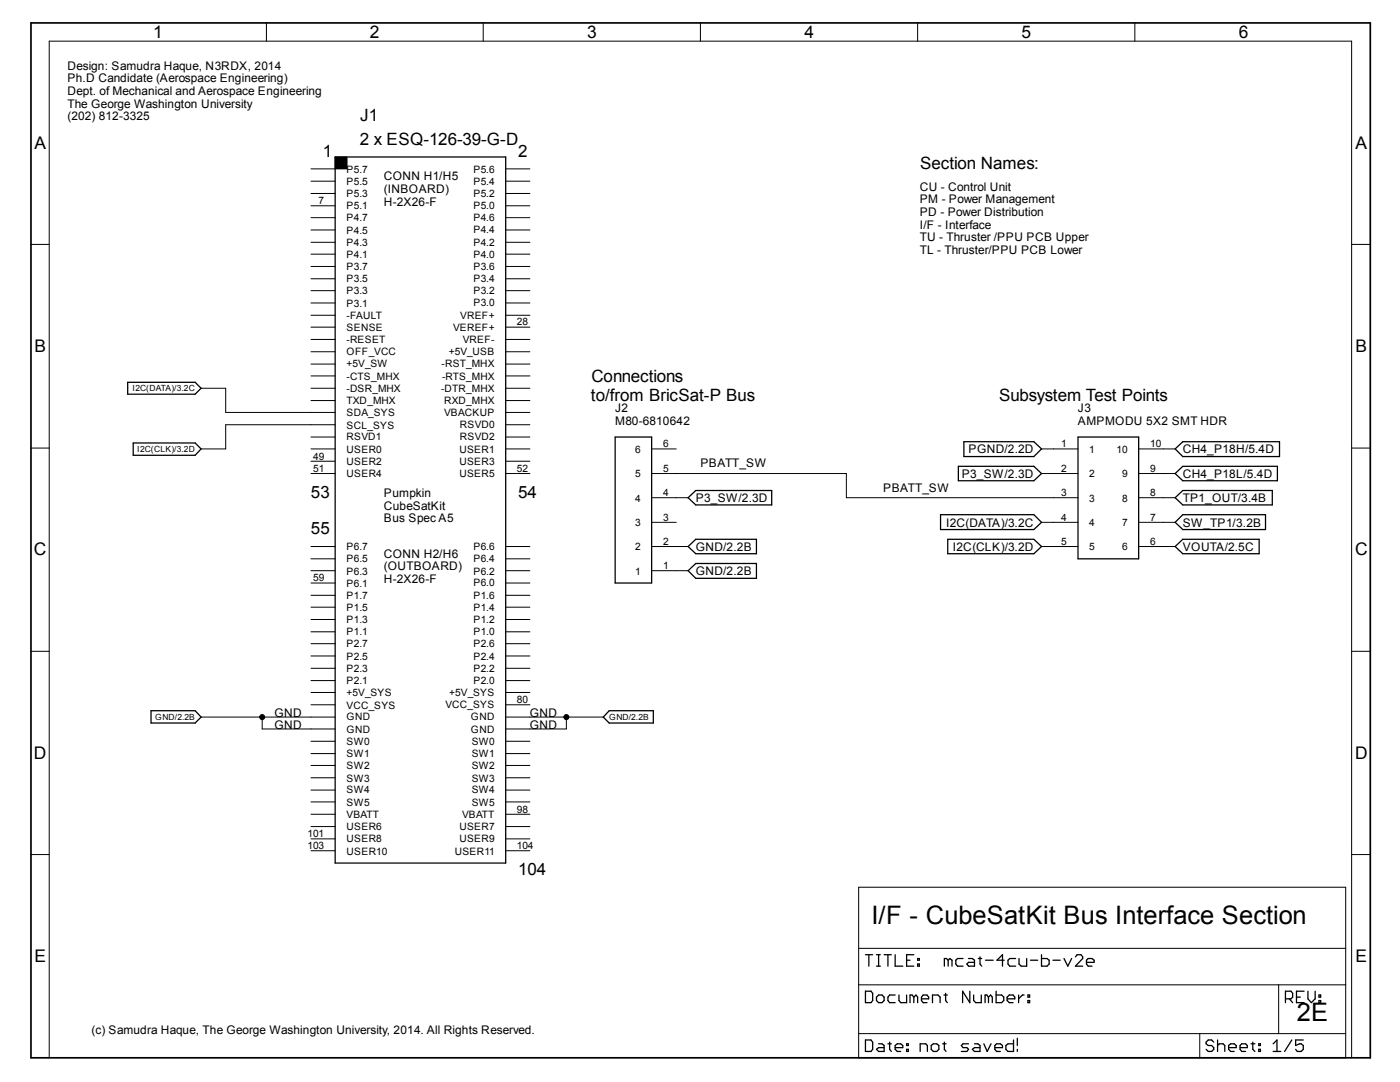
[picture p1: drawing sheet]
<svg xmlns="http://www.w3.org/2000/svg" width="279mm" height="216mm" viewBox="0 0 279 216" stroke-linecap="round" stroke-linejoin="round" font-family="sans-serif">
<g fill="none" stroke="#000" stroke-width=".25">
<path d="M66.9 31.3h34v140.9h-34zM25.5 76.3h13.4l1.2 1.2-1.2 1.2h-13.4zM26.6 88.4h12.3l1.2 1.2-1.2 1.2h-12.3zM122.8 87.2h7.2v29.1h-7.2zM137.3 99.3l1.6-1.4h15.1v2.9h-15.1zM191.3 93h15l1.6 1.5-1.6 1.4h-15zM192.4 88.1h13.9l1.6 1.5-1.6 1.5h-13.9zM215.1 87.2h12.1v24.3h-12.1zM234.5 99.3l1.6-1.4h17.8v2.9h-17.8zM234.5 94.5l1.6-1.5h18.8v2.9h-18.8zM234.5 89.6l1.6-1.5h19.3v3h-19.3zM137.3 109.1l1.6-1.5h12.1v2.9h-12.1z"/>
<path d="M137.3 113.9l1.6-1.5h12.1v3h-12.1zM187.7 102.7h18.6l1.6 1.5-1.6 1.5h-18.6zM189.1 107.6h17.2l1.6 1.5-1.6 1.4h-17.2zM234.5 109.1l1.6-1.5h15.2v2.9h-15.2zM234.5 104.2l1.6-1.5h16.5v3h-16.5zM30.1 141.8h8.8l1.2 1.3-1.2 1.2h-8.8zM121.6 141.8h8.8v2.5h-8.8l-1.2-1.2zM172.7 197.8h1.1l.4 .4v1.4l-.4 .5h-1.1zM172.7 190.5h1.5M173.4 190.5v2.3M174.9 190.5h.8M174.9 192.8h.8"/>
<path d="M175.3 198.5h.7l.4 .5v.6l-.4 .5h-.7l-.4-.5v-.6zM175.3 190.5v2.3M176.4 190.5h1.5M177.2 190.5v2.3M178.6 190.5v2.3h1.6M178.6 198.5h-1.1l-.3 .5v.6l.3 .5h1.1M179.4 198.5v1.1l.3 .5h1.2v-1.6M180.9 191.6h.7M182.4 190.5h-1.5v2.3h1.5M182.4 199l-.4-.5h-.4v1.6M182.4 199l.4-.5 .3 .5v1.1M182.4 199v1.1"/>
<path d="M183.1 192.4h.4v.4h-.4zM183.1 191.3h.4v.3h-.4zM183.9 199.3h1.4v-.3l-.3-.5h-.8l-.3 .5v.6l.3 .5h.8M188.4 198.5h.7M188.7 198.2v1.4l.4 .5M189.2 191.6l-.3-.3h-.4v1.5M189.2 191.6v1.2M189.2 191.6l.4-.3 .4 .3v1.2M192.2 191.3h-1.1l-.3 .3v.8l.3 .4h1.1M193.3 191.3h.8l.4 .3v1.2h-1.2l-.3-.4 .3-.4h1.2M193.5 197.8v2.3l-1.4-2.3v2.3M194.3 198.5v1.1l.4 .5h1.1v-1.6"/>
<path d="M195.2 191.3h.7M195.6 190.9v1.5l.3 .4M196.7 191.6h1.5M197.3 199l-.4-.5h-.3v1.6M197.3 199v1.1M197.3 199l.4-.5 .3 .5v1.1M198.8 197.8v2.3h1.1l.4-.5v-.6l-.4-.5h-1.1M200.4 191.6h-1.4l1.1-1.1v2.3M201 199.3h1.5v-.3l-.3-.5h-.8l-.4 .5v.6l.4 .5h.8M202.7 191.3h-1.2l-.3 .3v.8l.3 .4h1.2M203.3 198.5v1.6M203.4 191.3v1.1l.4 .4h1.1v-1.5"/>
<path d="M204.4 198.5h-.4l-.7 .8M205.1 199.6h.4v.5h-.4zM205.1 198.5h.4v.5h-.4zM205.7 191.6h1.4M207.9 190.5v2.3h1.1l.4-.4v-.8l-.4-.3h-1.1M210.1 191.6h1.5M212.3 191.3l.8 1.5 .8-1.5M214.6 190.9l.4-.4h.7l.4 .4v.4l-1.5 1.5h1.5M216.8 192h1.6v-.4l-.5-.3h-.7l-.4 .3v.8l.4 .4h.7M256.5 199.3h1.1l.4-.3v-.8l-.4-.4h-1.1v2.3M257.3 199.3l.7 .8M258.7 199h.8"/>
<path d="M260.3 197.8h-1.6v2.3h1.6M261 197.8v1.5l.7 .8 .8-.8v-1.5M263.2 199.6h.4v.5h-.4zM263.2 198.5h.4v.5h-.4zM172.7 207.5h1.1l.4 .4v1.5l-.4 .4h-1.1zM175.3 208.3h.7l.4 .3v1.2h-1.1l-.4-.4 .4-.4h1.1M177.2 208.3h.7M177.5 207.9v1.5l.4 .4M178.6 209h1.6v-.4l-.5-.3h-.6l-.5 .3v.8l.5 .4h.6M180.9 209.4h.4v.4h-.4zM180.9 208.3h.4v.3h-.4zM183.6 209.8v-1.5h1.1l.4 .3v1.2"/>
<path d="M185.8 208.6l.5-.3h.6l.5 .3v.8l-.5 .4h-.6l-.5-.4zM186.1 200.1v-1.6h1.1l.4 .5v1.1M188.1 208.3h.7M188.5 207.9v1.5l.3 .4M193.3 208.3h-1.1l-.3 .3 .3 .4h.8l.3 .4-.3 .4h-1.1M194.5 208.3h.7l.4 .3v1.2h-1.1l-.4-.4 .4-.4h1.1M196.3 208.3l.7 1.5 .8-1.5M198.5 209h1.6v-.4l-.5-.3h-.7l-.4 .3v.8l.4 .4h.7M202.3 207.5v2.3h-1.1l-.5-.4v-.8l.5-.3h1.1M203 207.2v1.4M203 209.4v.4M242.2 207.9l-.4-.4h-.7l-.4 .4v.4l.4 .3h.7l.4 .4v.4l-.4 .4h-.7l-.4-.4"/>
<path d="M243 208.6l.3-.3h.8l.3 .3v1.2M243 207.5v2.3M245.2 209h1.5v-.4l-.4-.3h-.7l-.4 .3v.8l.4 .4h.7M247.5 209h1.4v-.4l-.3-.3h-.8l-.3 .3v.8l.3 .4h.8M249.7 208.3h.7M250 207.9v1.5l.4 .4M251.2 209.4h.3v.4h-.3zM251.2 208.3h.3v.3h-.3zM254.1 209.8h1.5M254.1 208.3l.7-.8v2.3M257.8 207.5l-1.4 2.3M260.1 207.5h-1.5v1.1l.7-.3h.4l.4 .3v.8l-.4 .4h-.8l-.3-.4"/>
</g>
<g fill="none" stroke="#000" stroke-width=".2">
<path d="M53.2 4.6v3.6M96.4 4.6v3.6M139.8 4.6v3.6M183.1 4.6v3.6M226.5 4.6v3.6M62.1 38.6h4.8M62.1 33.7h4.8M62.1 36.2h4.8M66.9 31.3h2.4v2.4h-2.4zM100.9 38.6h4.8M100.9 33.7h4.8M100.9 36.2h4.8"/>
<path d="M6.2 48.8h3.6M62.1 41.1h4.8M62.1 43.4h4.8M62.1 45.9h4.8M62.1 48.3h4.8M62.1 50.7h4.8M62.1 53.2h4.8M62.1 55.6h4.8M62.1 58h4.8M100.9 41.1h4.8M100.9 43.4h4.8M100.9 45.9h4.8"/>
<path d="M100.9 48.3h4.8M100.9 50.7h4.8M100.9 53.2h4.8M100.9 55.6h4.8M100.9 58h4.8M269.7 48.8h3.8M40.1 77.5h4.9v4.8h21.9M62.1 60.5h4.8M62.1 62.9h4.8M62.1 65.3h4.8M62.1 67.7h4.8M62.1 70.2h4.8"/>
<path d="M62.1 72.6h4.8M62.1 75h4.8M62.1 77.5h4.8M62.1 79.9h4.8M100.9 60.5h4.8M100.9 62.9h4.8M100.9 65.3h4.8M100.9 67.7h4.8M100.9 70.2h4.8M100.9 72.6h4.8M100.9 75h4.8M100.9 77.5h4.8"/>
<path d="M100.9 79.9h4.8M6.2 89.4h3.6M62.1 87.2h4.8M62.1 89.6h4.8M62.1 92h4.8M62.1 94.5h4.8M66.9 84.8h-21.9v4.8h-4.9M100.9 82.3h4.8M100.9 84.8h4.8M100.9 87.2h4.8M100.9 89.6h4.8M100.9 92h4.8"/>
<path d="M100.9 94.5h4.8M130 89.6h5M130 94.5h38.9v4.8h46.2M130 99.3h7.3M207.9 89.6h7.2M207.9 94.5h7.2M227.2 89.6h7.3M227.2 94.5h7.3M227.2 99.3h7.3M269.7 89.4h3.8M62.1 113.9h4.8M62.1 116.3h4.8"/>
<path d="M62.1 118.8h4.8M62.1 109.1h4.8M62.1 111.5h4.8M100.9 113.9h4.8M100.9 116.3h4.8M100.9 118.8h4.8M100.9 109.1h4.8M100.9 111.5h4.8M130 113.9h7.3M130 109.1h7.3M130 104.2h5M207.9 109.1h7.2"/>
<path d="M207.9 104.2h7.2M227.2 109.1h7.3M227.2 104.2h7.3M6.2 130h3.6M62.1 121.2h4.8M62.1 123.6h4.8M62.1 126.1h4.8M62.1 128.4h4.8M62.1 130.9h4.8M62.1 133.3h4.8M62.1 135.8h4.8M62.1 138.2h4.8"/>
<path d="M100.9 121.2h4.8M100.9 123.6h4.8M100.9 126.1h4.8M100.9 128.4h4.8M100.9 130.9h4.8M100.9 133.3h4.8M100.9 135.8h4.8M100.9 138.2h4.8M269.7 130h3.8M40.1 143.1h26.8M52.3 143.1v2.4h14.6M62.1 140.6h4.8"/>
<path d="M62.1 147.9h4.8M62.1 150.4h4.8M62.1 152.7h4.8M62.1 155.2h4.8M62.1 157.6h4.8M100.9 140.6h4.8M100.9 143.1h19.5M100.9 147.9h4.8M100.9 150.4h4.8M100.9 152.7h4.8M100.9 155.2h4.8M100.9 157.6h4.8"/>
<path d="M113 143.1v2.4h-12.1M6.2 170.5h3.6M62.1 160h4.8M62.1 162.5h4.8M62.1 164.9h4.8M62.1 167.4h4.8M62.1 169.8h4.8M100.9 160h4.8M100.9 162.5h4.8M100.9 164.9h4.8M100.9 167.4h4.8M100.9 169.8h4.8"/>
<path d="M171.4 177h97.2v34.1h-97.2zM269.7 170.5h3.8M171.4 196.5h97.2M171.4 189.2h97.2M255.2 196.5v9.7M9.8 211.1v-202.9h259.9v202.9M171.4 206.2h97.2M239.4 206.2v4.9"/>
<circle cx="52.3" cy="143.1" r=".5"/>
<circle cx="113" cy="143.1" r=".5"/>
</g>
<g fill="#000">
<path d="M66.9 31.3h2.4v2.4h-2.4z" fill-rule="evenodd"/>
<circle cx="52.3" cy="143.1" r=".5"/>
<circle cx="113" cy="143.1" r=".5"/>
</g>
<path d="M6.2 4.6h267.3v206.5h-267.3z" fill="none" stroke="#000" stroke-width=".34"/>
<g font-size="5.1">
<text x="173.9" y="184.3">I/F - CubeSatKit Bus Interface Section</text>
<text x="258.8" y="203.8">2E</text>
</g>
<g font-size="3.5">
<text x="30.6" y="7.6">1</text>
<text x="73.8" y="7.6">2</text>
<text x="117.2" y="7.6">3</text>
<text x="160.5" y="7.6">4</text>
<text x="203.9" y="7.6">5</text>
<text x="247.2" y="7.6">6</text>
<text x="6.9" y="29.7">A</text>
<text x="270.5" y="29.7">A</text>
<text x="6.9" y="70.3">B</text>
<text x="270.5" y="70.3">B</text>
<text x="6.8" y="110.8">C</text>
<text x="270.4" y="110.8">C</text>
<text x="6.8" y="151.4">D</text>
<text x="270.4" y="151.4">D</text>
<text x="6.9" y="191.9">E</text>
<text x="270.5" y="191.9">E</text>
</g>
<g font-size="3.4">
<text x="71.8" y="28.9">2 x ESQ-126-39-G-D</text>
<text x="71.9" y="24">J1</text>
<text x="64.4" y="31.3">1</text>
<text x="103.4" y="31.3">2</text>
<text x="183.6" y="33.7">Section Names:</text>
<text x="118" y="76.3">Connections</text>
<text x="117.9" y="79.9">to/from BricSat-P Bus</text>
<text x="199.4" y="79.9">Subsystem Test Points</text>
<text x="62.1" y="99.3">53</text>
<text x="103.4" y="99.3">54</text>
<text x="62.1" y="106.6">55</text>
<text x="103.4" y="174.7">104</text>
</g>
<g font-size="2.4">
<text x="13.5" y="13.9">Design: Samudra Haque, N3RDX, 2014</text>
<text x="13.5" y="16.4">Ph.D Candidate (Aerospace Engineering)</text>
<text x="13.5" y="19">Dept. of Mechanical and Aerospace Engineering</text>
<text x="13.5" y="21.5">The George Washington University</text>
<text x="13.5" y="24">(202) 812-3325</text>
<text x="76.6" y="36">CONN H1/H5</text>
<text x="76.6" y="38.5">(INBOARD)</text>
<text x="76.6" y="41.1">H-2X26-F</text>
<text x="183.6" y="38">CU - Control Unit</text>
<text x="183.6" y="40.6">PM - Power Management</text>
<text x="183.6" y="43.1">PD - Power Distribution</text>
<text x="183.6" y="45.6">I/F - Interface</text>
<text x="183.6" y="48.2">TU - Thruster /PPU PCB Upper</text>
<text x="183.6" y="50.7">TL - Thruster/PPU PCB Lower</text>
<text x="122.8" y="82.3">J2</text>
<text x="215.1" y="82.3">J3</text>
<text x="122.8" y="84.8">M80-6810642</text>
<text x="215.1" y="84.8">AMPMODU 5X2 SMT HDR</text>
<text x="139.8" y="93.2">PBATT_SW</text>
<text x="191.9" y="95.3">P3_SW/2.3D</text>
<text x="193.3" y="90.4">PGND/2.2D</text>
<text x="236" y="95.3">CH4_P18L/5.4D</text>
<text x="236" y="90.4">CH4_P18H/5.4D</text>
<text x="76.6" y="99.1">Pumpkin</text>
<text x="76.6" y="101.7">CubeSatKit</text>
<text x="138.9" y="100.2">P3_SW/2.3D</text>
<text x="176.3" y="98.1">PBATT_SW</text>
<text x="236" y="100.2">TP1_OUT/3.4B</text>
<text x="76.6" y="104.2">Bus Spec A5</text>
<text x="188.8" y="105.1">I2C(DATA)/3.2C</text>
<text x="236" y="105.1">SW_TP1/3.2B</text>
<text x="76.6" y="111.3">CONN H2/H6</text>
<text x="76.6" y="113.8">(OUTBOARD)</text>
<text x="138.9" y="109.9">GND/2.2B</text>
<text x="190.2" y="109.9">I2C(CLK)/3.2D</text>
<text x="236" y="109.9">VOUTA/2.5C</text>
<text x="76.6" y="116.3">H-2X26-F</text>
<text x="138.9" y="114.7">GND/2.2B</text>
<text x="54.8" y="143.1">GND</text>
<text x="105.7" y="143.1">GND</text>
<text x="54.8" y="145.5">GND</text>
<text x="105.7" y="145.5">GND</text>
<text x="18.3" y="206.2">(c) Samudra Haque, The George Washington University, 2014. All Rights Reserved.</text>
</g>
<g font-size="2">
<text x="69.2" y="34.5">P5.7</text>
<text x="94.5" y="34.5">P5.6</text>
<text x="63.6" y="40.7">7</text>
<text x="69.2" y="39.3">P5.3</text>
<text x="69.2" y="41.7">P5.1</text>
<text x="69.2" y="36.9">P5.5</text>
<text x="94.5" y="39.3">P5.2</text>
<text x="94.5" y="41.7">P5.0</text>
<text x="94.5" y="36.9">P5.4</text>
<text x="69.2" y="44.2">P4.7</text>
<text x="69.2" y="46.7">P4.5</text>
<text x="94.5" y="44.2">P4.6</text>
<text x="94.5" y="46.6">P4.4</text>
<text x="69.2" y="49">P4.3</text>
<text x="69.2" y="51.5">P4.1</text>
<text x="69.2" y="53.9">P3.7</text>
<text x="94.5" y="49">P4.2</text>
<text x="94.5" y="51.5">P4.0</text>
<text x="94.5" y="53.8">P3.6</text>
<text x="69.2" y="56.3">P3.5</text>
<text x="69.2" y="58.8">P3.3</text>
<text x="94.5" y="56.3">P3.4</text>
<text x="94.5" y="58.8">P3.2</text>
<text x="69.2" y="61.2">P3.1</text>
<text x="69.2" y="63.6">-FAULT</text>
<text x="91.9" y="63.6">VREF+</text>
<text x="94.5" y="61.1">P3.0</text>
<text x="103.1" y="64.9">28</text>
<text x="69.2" y="66">SENSE</text>
<text x="69.2" y="68.5">-RESET</text>
<text x="69.2" y="70.9">OFF_VCC</text>
<text x="89.6" y="70.9">+5V_USB</text>
<text x="90.4" y="66">VEREF+</text>
<text x="92.4" y="68.5">VREF-</text>
<text x="69.2" y="73.3">+5V_SW</text>
<text x="69.2" y="75.8">-CTS_MHX</text>
<text x="88.1" y="73.3">-RST_MHX</text>
<text x="88.2" y="75.8">-RTS_MHX</text>
<text x="69.2" y="78.2">-DSR_MHX</text>
<text x="69.2" y="80.6">TXD_MHX</text>
<text x="69.2" y="83.1">SDA_SYS</text>
<text x="88.1" y="78.1">-DTR_MHX</text>
<text x="88.6" y="80.6">RXD_MHX</text>
<text x="88.6" y="83.1">VBACKUP</text>
<text x="69.2" y="85.5">SCL_SYS</text>
<text x="69.2" y="87.9">RSVD1</text>
<text x="91.8" y="85.4">RSVD0</text>
<text x="91.8" y="87.9">RSVD2</text>
<text x="132.3" y="89.2">6</text>
<text x="211.8" y="89.2">1</text>
<text x="229.5" y="89.2">10</text>
<text x="62.5" y="91.7">49</text>
<text x="62.5" y="94.1">51</text>
<text x="69.2" y="90.3">USER0</text>
<text x="69.2" y="92.8">USER2</text>
<text x="69.2" y="95.2">USER4</text>
<text x="91.7" y="90.3">USER1</text>
<text x="91.7" y="92.7">USER3</text>
<text x="91.7" y="95.2">USER5</text>
<text x="103.1" y="94.1">52</text>
<text x="126.7" y="95.2">5</text>
<text x="126.7" y="90.3">6</text>
<text x="132.3" y="94.1">5</text>
<text x="211.8" y="94.1">2</text>
<text x="217.3" y="90.3">1</text>
<text x="217.3" y="95.2">2</text>
<text x="222.8" y="90.3">10</text>
<text x="223.9" y="95.2">9</text>
<text x="229.5" y="94.1">9</text>
<text x="126.7" y="100.1">4</text>
<text x="132.3" y="99">4</text>
<text x="211.8" y="99">3</text>
<text x="217.3" y="100.1">3</text>
<text x="223.9" y="100.1">8</text>
<text x="229.5" y="99">8</text>
<text x="126.7" y="104.9">3</text>
<text x="132.3" y="103.9">3</text>
<text x="211.8" y="103.9">4</text>
<text x="217.3" y="104.9">4</text>
<text x="223.9" y="104.9">7</text>
<text x="229.5" y="103.9">7</text>
<text x="69.2" y="109.8">P6.7</text>
<text x="69.2" y="112.2">P6.5</text>
<text x="94.5" y="109.7">P6.6</text>
<text x="94.5" y="112.2">P6.4</text>
<text x="126.7" y="109.7">2</text>
<text x="132.3" y="113.5">1</text>
<text x="132.3" y="108.7">2</text>
<text x="211.8" y="108.7">5</text>
<text x="217.3" y="109.8">5</text>
<text x="223.9" y="109.7">6</text>
<text x="229.5" y="108.7">6</text>
<text x="62.5" y="116">59</text>
<text x="69.2" y="114.6">P6.3</text>
<text x="69.2" y="117.1">P6.1</text>
<text x="69.2" y="119.5">P1.7</text>
<text x="94.5" y="114.6">P6.2</text>
<text x="94.5" y="117">P6.0</text>
<text x="94.5" y="119.5">P1.6</text>
<text x="126.7" y="114.6">1</text>
<text x="69.2" y="121.9">P1.5</text>
<text x="69.2" y="124.4">P1.3</text>
<text x="94.5" y="121.9">P1.4</text>
<text x="94.5" y="124.4">P1.2</text>
<text x="69.2" y="126.7">P1.1</text>
<text x="69.2" y="129.2">P2.7</text>
<text x="69.2" y="131.7">P2.5</text>
<text x="94.5" y="126.7">P1.0</text>
<text x="94.5" y="129.2">P2.6</text>
<text x="94.5" y="131.7">P2.4</text>
<text x="69.2" y="134">P2.3</text>
<text x="69.2" y="136.5">P2.1</text>
<text x="94.5" y="134">P2.2</text>
<text x="94.5" y="136.5">P2.0</text>
<text x="69.2" y="138.9">+5V_SYS</text>
<text x="69.2" y="141.4">VCC_SYS</text>
<text x="69.2" y="143.8">GND</text>
<text x="88.9" y="141.3">VCC_SYS</text>
<text x="89.7" y="138.9">+5V_SYS</text>
<text x="94" y="143.8">GND</text>
<text x="103.1" y="140.3">80</text>
<text x="69.2" y="146.2">GND</text>
<text x="69.2" y="148.7">SW0</text>
<text x="94" y="146.2">GND</text>
<text x="94.1" y="148.6">SW0</text>
<text x="69.2" y="151">SW1</text>
<text x="69.2" y="153.5">SW2</text>
<text x="69.2" y="156">SW3</text>
<text x="94.1" y="151">SW1</text>
<text x="94.1" y="153.5">SW2</text>
<text x="94.1" y="156">SW3</text>
<text x="69.2" y="158.3">SW4</text>
<text x="69.2" y="160.8">SW5</text>
<text x="94.1" y="158.3">SW4</text>
<text x="94.1" y="160.8">SW5</text>
<text x="61.4" y="167">101</text>
<text x="69.2" y="163.2">VBATT</text>
<text x="69.2" y="165.6">USER6</text>
<text x="91.7" y="165.6">USER7</text>
<text x="92.2" y="163.2">VBATT</text>
<text x="103.1" y="162.1">98</text>
<text x="61.4" y="169.4">103</text>
<text x="69.2" y="168.1">USER8</text>
<text x="69.2" y="170.5">USER10</text>
<text x="90.8" y="170.5">USER11</text>
<text x="91.7" y="168.1">USER9</text>
<text x="103.1" y="169.4">104</text>
</g>
<g font-size="1.7">
<text x="26.4" y="78.1">I2C(DATA)/3.2C</text>
<text x="27.3" y="90.2">I2C(CLK)/3.2D</text>
<text x="31" y="143.6">GND/2.2B</text>
<text x="121.6" y="143.7">GND/2.2B</text>
</g>
</svg>
